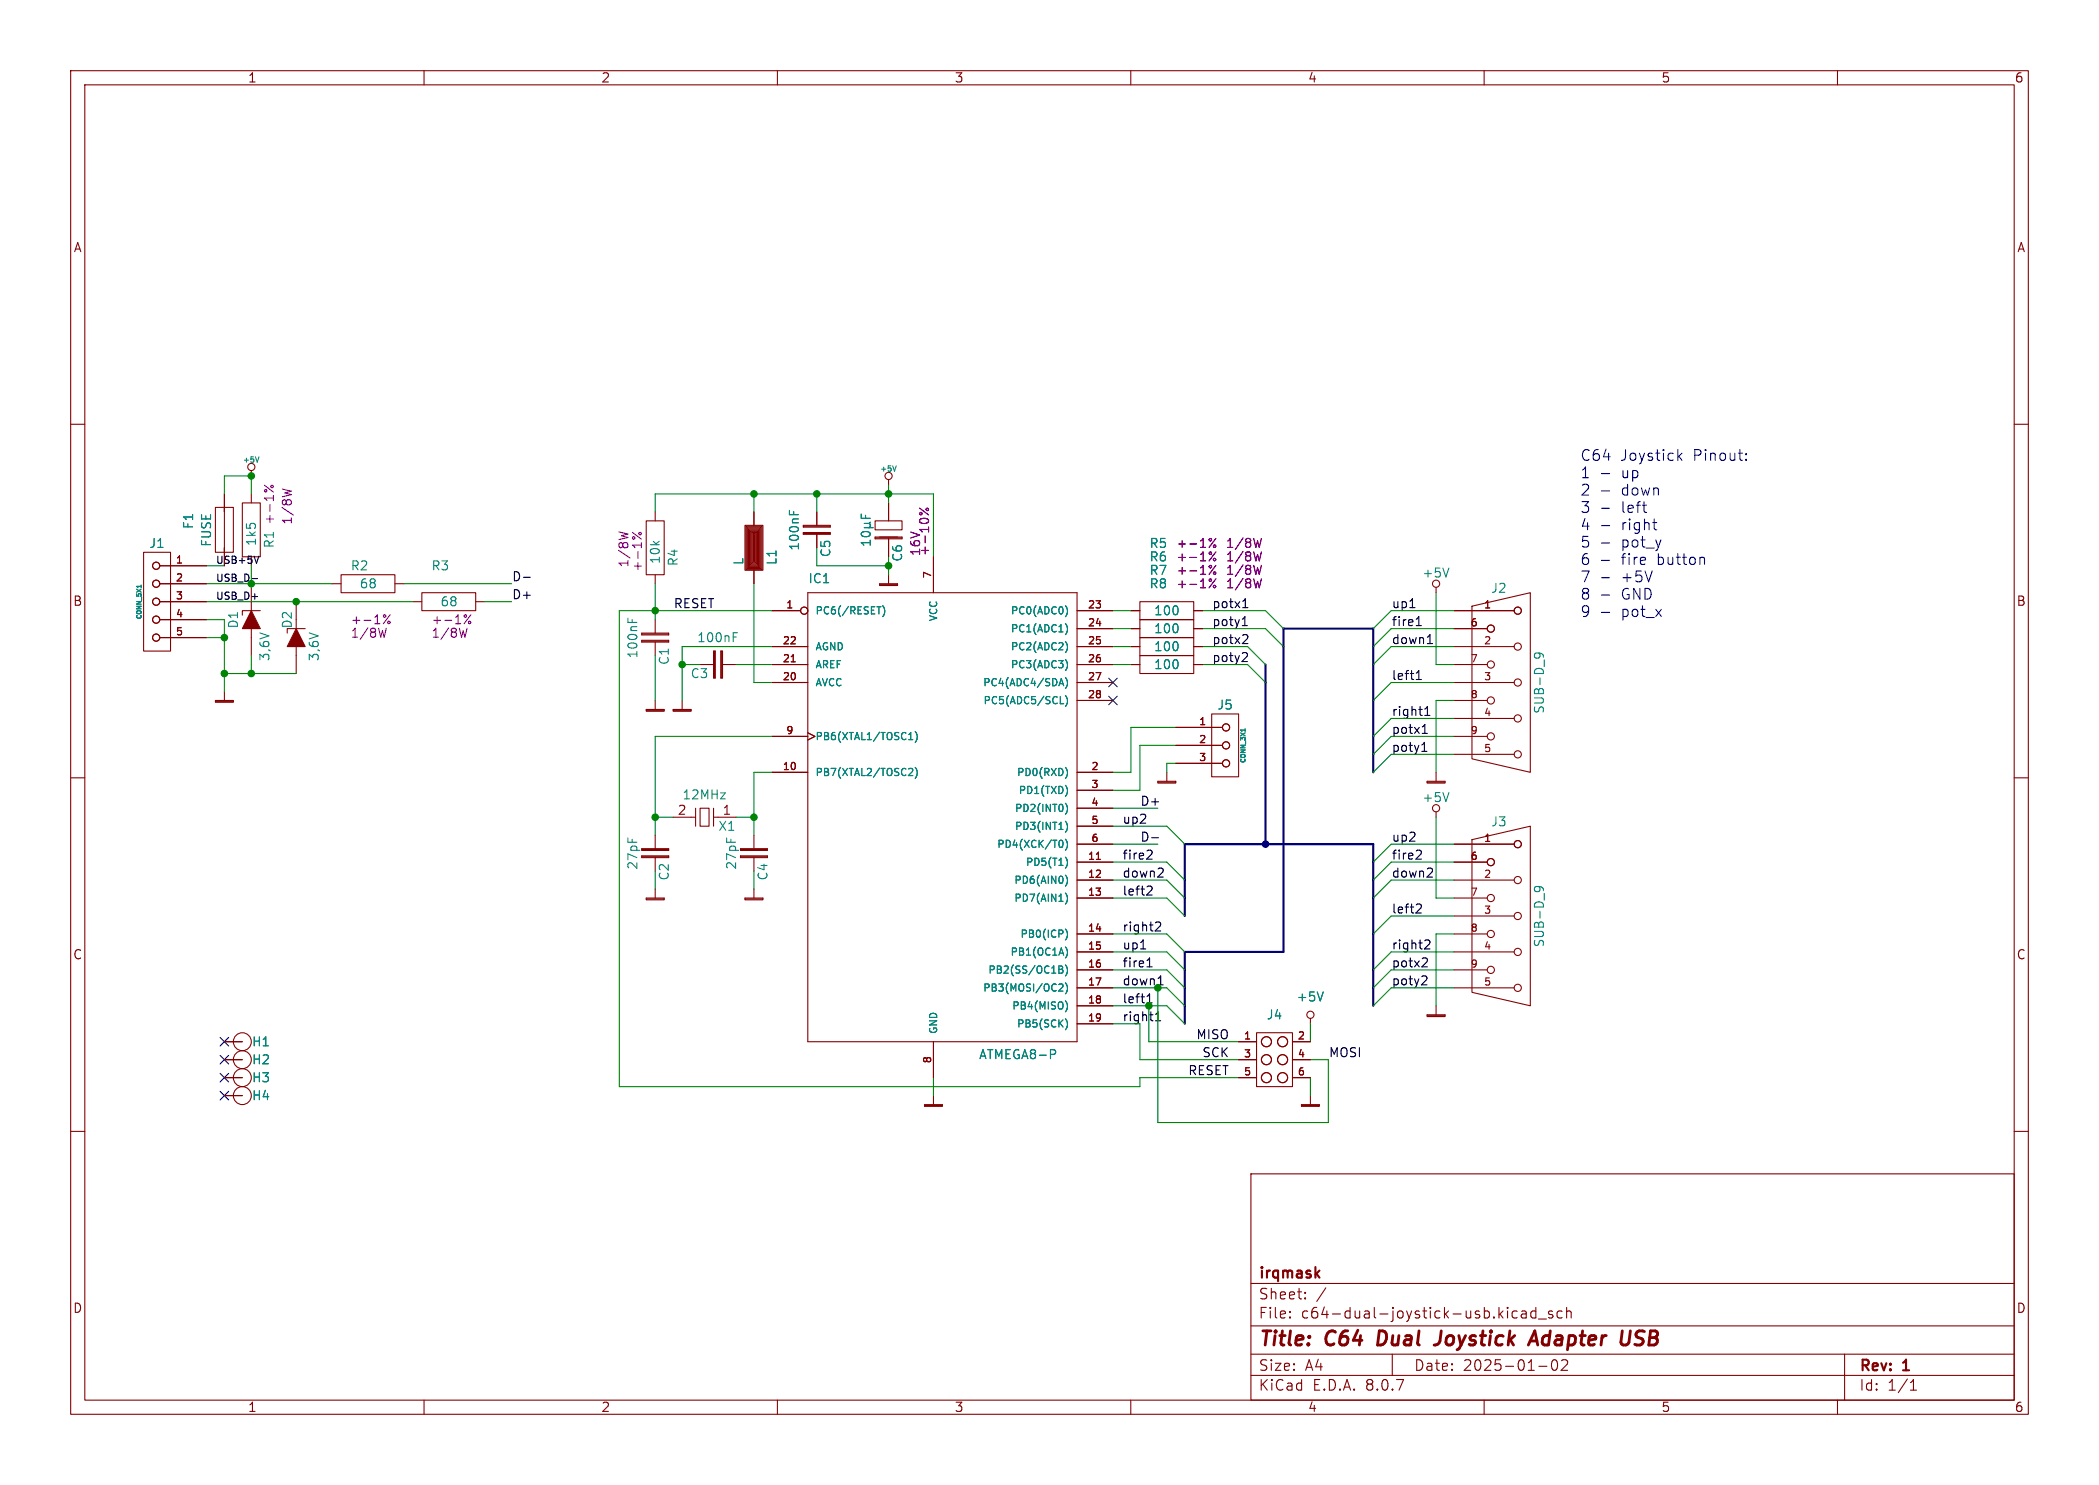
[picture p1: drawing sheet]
<svg xmlns="http://www.w3.org/2000/svg" width="297mm" height="210mm" viewBox="0 0 297 210" stroke-linecap="round" stroke-linejoin="round" font-family="sans-serif">
<g fill="none" stroke="#840000" stroke-width=".15">
<path d="M10 10h277v190h-277zM12 12h273v186h-273zM60 10v2M110 10v2M160 10v2M210 10v2M260 10v2M10 60h2M20.3 78.1h3.8v14h-3.8zM30.5 71.8h2.5v6.3h-2.5zM31.7 71.8v6.3M31.7 69.9v2.5"/>
<path d="M31.7 77.5v2.5M34.3 71.1h2.5v7.6h-2.5zM35.6 66.5v.8M35.6 69.9v1.2M91.4 73.7h2.6v7.6h-2.6zM92.7 72.4v1.3M105.4 74.3h2.5v6.3h-2.5zM105.5 74.4h2.3v6.1h-2.3zM105.7 74.5h2v5.9h-2zM105.8 74.7h1.8v5.6h-1.8zM105.9 74.8h1.5v5.3h-1.5zM106 74.9h1.3v5.1h-1.3z"/>
<path d="M106.2 75.1h1v4.8h-1zM106.3 75.2h.8v4.6h-.8zM106.4 75.3h.5v4.3h-.5zM106.6 75.4h.2v4.1h-.2zM106.7 75.6v3.8zM106.7 72.4v1.9M113.7 74.4h3.8M113.7 74.3h3.8v.2h-3.8M113.7 75.3h3.8v.3h-3.8M113.7 75.4h3.8M115.6 72.4v1.9M115.6 75.6v1.9"/>
<path d="M123.8 73.7h3.8v1.2h-3.8zM123.8 75.9h3.8v.3h-3.8zM123.8 76.1h3.8M124.5 75.9h2.5M125.7 67.8v.8M125.7 71.1v2.6M125.7 76.2v2.5M132.1 78.7v5.1M285 60h2M22.6 82.6h6.6M22.6 85.1h6.6M22.6 80h6.6"/>
<path d="M22.6 87.6h6.6M22.6 90.2h6.6M30.5 99.2h2.5M30.5 99.1h2.5v.2h-2.5zM31.7 97.8v1.3M35.6 88.9v3.8M35.6 82.6v3.8M36.8 86.4h-2.5v.6M41.9 91.4v3.9M41.9 85.1v2.5M43.2 88.9h-2.6v.6M47 82.6h1.3"/>
<path d="M48.3 81.3h7.6v2.5h-7.6zM55.9 82.6h1.2M58.4 85.1h1.3M59.7 83.8h7.6v2.6h-7.6zM67.3 85.1h1.3M90.8 89.7h3.8M90.8 89.5h3.8v.3h-3.8M90.8 90.6h3.8v.2h-3.8M90.8 90.7h3.8M92.7 99.1v1.2M92.7 81.3v1.3M92.7 87.6v1.9"/>
<path d="M92.7 90.8v1.9M96.5 99.1v1.2M99.1 94h1.9M101 92.1h.2v3.8h-.2zM101.1 92.1v3.8M102 92.1h.2v3.8h-.2zM102.1 92.1v3.8M102.2 94h1.9M106.7 80.6v2M109.2 86.4h4.1M109.2 96.5h5.1M109.2 94h5.1"/>
<path d="M109.2 91.4h5.1M112 93.6h.5M114.3 83.8h38.1v63.5h-38.1zM124.5 82.7h2.5M124.5 82.6h2.5v.2h-2.5zM125.7 81.3v1.3M152.4 86.4h5.1M152.4 96.5h5.1M152.4 94h5.1M152.4 91.4h5.1M152.4 88.9h5.1M152.4 99.1h5.1"/>
<path d="M160 86.4h1.3M160 94h1.3M160 91.4h1.3M160 88.9h1.3M161.3 92.7h7.6v2.6h-7.6zM161.3 85.1h7.6v2.5h-7.6zM161.3 87.6h7.6v2.6h-7.6zM161.3 90.2h7.6v2.5h-7.6zM168.9 86.4h1.3M168.9 94h1.3M168.9 91.4h1.3M168.9 88.9h1.3"/>
<path d="M203.2 83.1v.7M205.7 86.4h8.5M205.7 96.5h8.5M205.7 94h4.7M205.7 91.4h8.5M205.7 88.9h4.7M205.7 99.1h4.7M208.3 85.7l8.2-1.9v25.4l-8.2-1.9zM10 110h2M91.4 100.5h2.6M91.4 100.3h2.6v.3h-2.6zM92.7 118.1v1.9"/>
<path d="M95.2 100.5h2.6M95.2 100.3h2.6v.3h-2.6zM95.2 115.6h3.2M98.4 114.3v2.5M99.1 114.3h1.2v2.5h-1.2zM101 115.6h3.1M101 114.3v2.5M106.7 118.1v1.9M109.2 109.2h5.1M109.2 104.1h5.1M114.3 103.6l1 .5-1 .5M152.4 109.2h5.1"/>
<path d="M152.4 111.8h5.1M152.4 114.3h5.1M152.4 116.8h5.1M152.4 119.4h5.1M163.8 110.6h2.6M163.8 110.5h2.6v.2h-2.6zM165.1 109.2v1.3M166.4 102.9h6.6M166.4 105.4h6.6M166.4 108h6.6M171.4 101h3.9v8.9h-3.9zM201.9 110.6h2.6"/>
<path d="M201.9 110.5h2.6v.2h-2.6zM203.2 109.2v1.3M203.2 114.8v.8M205.7 119.4h8.5M205.7 104.1h4.7M205.7 101.6h8.5M205.7 106.7h8.5M208.3 118.7l8.2-1.9v25.4l-8.2-1.9zM285 110h2M90.8 120.1h3.8M90.8 120h3.8v.3h-3.8M90.8 121h3.8v.3h-3.8"/>
<path d="M90.8 121.2h3.8M91.4 127.1h2.6M91.4 127h2.6v.3h-2.6zM92.7 125.7v1.3M92.7 121.3v1.9M104.8 120.1h3.8M104.8 120h3.8v.3h-3.8M104.8 121h3.8v.3h-3.8M104.8 121.2h3.8M105.4 127.1h2.5M105.4 127h2.5v.3h-2.5zM106.7 125.7v1.3"/>
<path d="M106.7 121.3v1.9M152.4 121.9h5.1M152.4 124.5h5.1M152.4 127h5.1M152.4 132.1h5.1M152.4 134.6h5.1M152.4 137.2h5.1M152.4 139.7h5.1M155.1 121.5h.6M205.7 121.9h4.7M205.7 124.5h8.5M205.7 127h4.7"/>
<path d="M205.7 132.1h4.7M205.7 134.6h8.5M205.7 137.2h4.7M205.7 139.7h8.5M205.7 129.5h8.5M31.7 147.3h2.6M31.7 149.9h2.6M31.7 152.4h2.6M31.7 154.9h2.6M130.8 156.3h2.5M130.8 156.2h2.5v.3h-2.5zM132.1 154.9v1.3"/>
<path d="M132.1 147.3v5.1M152.4 142.2h5.1M152.4 144.8h5.1M175.3 147.3h2.5M175.3 149.9h2.5M175.3 152.4h2.5M177.8 146.1h5.1v7.6h-5.1zM182.9 147.3h2.5M182.9 149.9h2.5M182.9 152.4h2.5M184.1 156.3h2.6M184.1 156.2h2.6v.3h-2.6z"/>
<path d="M185.4 144v.8M185.4 154.9v1.3M201.9 143.6h2.6M201.9 143.5h2.6v.3h-2.6zM203.2 142.2v1.3M10 160h2M177 166h108v32h-108zM285 160h2M60 198v2M110 198v2M160 198v2M177 194.5h108"/>
<path d="M177 191.5h108M177 187.5h108M177 181.5h108M182.5 186.3h.1l-.1 .1M182.5 186.3v.1M182.5 185.5v.1M182.5 185.5h.1l-.1 .1M184.7 183.6v.1M184.7 183.6h-.1l.1 .1M184.7 182.8v.1M184.7 182.8h-.1l.1 .1M187.6 182.1l-1.3 2"/>
<path d="M197 191.5v3M210 198v2M214.1 186.3l.1 .1 .5-.1M214.1 185.5l.1-.1 .5 .1M215.3 185.5l.2-.1 .4 .1 .1 .9M216 185.8h-.5a.29 .29 0 0 0-.3 .3 .29 .29 0 0 0 .3 .3l.5-.1M217.3 185.5l-.4-.1-.3 .3v.4l.1 .2 .2 .1 .4-.1M217.3 184.9v1.5M217.7 186.5h1.1M217.7 193.2h1.2M219.7 185.5l-.4-.1-.2 .2 .1 .2 .5 .2v.1v.2l-.2 .1-.4-.1M219.7 192.4a1.02 1.02 0 0 0 .2 1.4h.1a.91 .91 0 0 0 .2-1.4"/>
<path d="M221 185.5l-.4-.1-.3 .3v.4l.2 .2 .1 .1 .4-.1M221.7 185.5a.37 .37 0 0 1 .6 .1v.8M221.7 184.9v1.5M221.7 192.4l.1 .2-.1 .3-.8 .9h.9M260 198v2M261 191.5v6.5M270.3 196.6h.9M270.3 195.5l.4-.4v1.5"/>
<circle cx="35.6" cy="66" r=".51"/>
<circle cx="125.7" cy="67.3" r=".51"/>
<circle cx="22.1" cy="80" r=".51"/>
<circle cx="22.1" cy="85.1" r=".51"/>
<circle cx="22.1" cy="82.6" r=".51"/>
<circle cx="22.1" cy="90.2" r=".51"/>
<circle cx="22.1" cy="87.6" r=".51"/>
<circle cx="113.8" cy="86.4" r=".51"/>
<circle cx="203.2" cy="82.6" r=".51"/>
<circle cx="210.9" cy="94" r=".51"/>
<circle cx="210.9" cy="99.1" r=".51"/>
<circle cx="210.9" cy="88.9" r=".51"/>
<circle cx="214.8" cy="86.4" r=".51"/>
<circle cx="214.8" cy="96.5" r=".51"/>
<circle cx="214.8" cy="91.4" r=".51"/>
<circle cx="173.5" cy="102.9" r=".51"/>
<circle cx="173.5" cy="105.4" r=".51"/>
<circle cx="173.5" cy="108" r=".51"/>
<circle cx="203.2" cy="114.3" r=".51"/>
<circle cx="210.9" cy="104.1" r=".51"/>
<circle cx="214.8" cy="119.4" r=".51"/>
<circle cx="214.8" cy="106.7" r=".51"/>
<circle cx="214.8" cy="101.6" r=".51"/>
<circle cx="210.9" cy="121.9" r=".51"/>
<circle cx="210.9" cy="127" r=".51"/>
<circle cx="210.9" cy="132.1" r=".51"/>
<circle cx="210.9" cy="137.2" r=".51"/>
<circle cx="214.8" cy="124.5" r=".51"/>
<circle cx="214.8" cy="139.7" r=".51"/>
<circle cx="214.8" cy="129.5" r=".51"/>
<circle cx="214.8" cy="134.6" r=".51"/>
<circle cx="34.3" cy="152.4" r="1.27"/>
<circle cx="34.3" cy="149.9" r="1.27"/>
<circle cx="34.3" cy="154.9" r="1.27"/>
<circle cx="34.3" cy="147.3" r="1.27"/>
<circle cx="179.2" cy="152.4" r=".71"/>
<circle cx="179.2" cy="149.9" r=".71"/>
<circle cx="179.2" cy="147.3" r=".71"/>
<circle cx="181.5" cy="149.9" r=".71"/>
<circle cx="181.5" cy="152.4" r=".71"/>
<circle cx="181.5" cy="147.3" r=".71"/>
<circle cx="185.4" cy="143.5" r=".51"/>
</g>
<path d="M195.2 188.2l-.3 2h.5M203.9 188.2l-.1 1.4a.74 .74 0 0 1-.9 .6M216.5 189.6h1M217.2 188.2l.4 2M231.3 190.1l.8 .1M231.9 188.2a.49 .49 0 0 0-.4 .4 .49 .49 0 0 0 .3 .6l.4 .1" fill="none" stroke="#840000" stroke-width=".4"/>
<g fill="none" stroke="#008484" stroke-width=".15">
<path d="M36.6 64.6l-.2 .8M111.7 72.2v.6M112.3 72.4v.4M121.9 72.7v.6h1.2M121.9 75.4a.84 .84 0 0 1 1.2 .1 .69 .69 0 0 1-1.1 .3l-.1-.2zM122.3 74.6h1.3M122.3 74h.7M122.5 72.9v.4M123 74l.1 .2v.2l-.1 .2M123.1 76.4v.7M123.1 76.7h-1.2l.3 .4M123.1 73.8l-.1 .2"/>
<path d="M126.8 65.9l-.2 .7M20 82.7v.4M88.8 87.4v.6M89.4 87.6v.4M103.7 90.1h.5M103.7 89.5h.7M124.1 85.8h.6M124.9 85.7a1.17 1.17 0 0 1 0 1.5M149.8 97l.4-1 .3 1M149.9 96.7h.5M150 99.5h.5M150.8 85.7a1.17 1.17 0 0 1 0 1.5"/>
<path d="M150.8 88.2a1.17 1.17 0 0 1 0 1.5M150.8 90.7a1.17 1.17 0 0 1 0 1.6M150.8 93.3a1.17 1.17 0 0 1 0 1.5M150.8 95.8a1.17 1.17 0 0 1 0 1.6M150.8 98.4a1.17 1.17 0 0 1 0 1.5M205 80.3l-.4 1.3M217.7 92.3l.2 .3v.2l-.2 .3M218.4 93a.5 .5 0 0 0-.6-.7h-.4l-.2 .2-.1 .3 .3 .3M128.6 104.6h.6M128.7 103.8l.2-.2v1M128.7 108.7h.4l.1 .3-.7 .7h.7M129.5 108.5a1.17 1.17 0 0 1 0 1.6"/>
<path d="M129.5 103.4a1.17 1.17 0 0 1 0 1.6M150 118.9l.1-.1a.54 .54 0 0 1 .3 .5 .54 .54 0 0 1-.3 .5h-.1M150.8 113.6a1.17 1.17 0 0 1 0 1.5M150.8 116.1a1.17 1.17 0 0 1 0 1.6M150.8 118.7a1.17 1.17 0 0 1 0 1.5M150.8 108.6a1.19 1.19 0 0 1 0 1.4M150.9 111.3l.1 .4-.1 .7M176.2 103.1v.3M205 112.1l-.4 1.3M149.8 136.6l.5 .1 .1 .2-.2 .2M149.8 137.1h.4M149.9 139.2l.3-.1 .2 .3-.6 .8h.6"/>
<path d="M150.2 137.1l.2 .2v.2l-.6 .1M150.8 121.2a1.17 1.17 0 0 1 0 1.6M150.8 123.8a1.17 1.17 0 0 1 0 1.5M150.8 126.3a1.17 1.17 0 0 1 0 1.5M150.8 131.4a1.17 1.17 0 0 1 0 1.5M150.8 133.9a1.17 1.17 0 0 1 0 1.6M150.8 136.5a1.17 1.17 0 0 1 0 1.5M150.8 139a1.17 1.17 0 0 1 0 1.5M217.7 125.4l.2 .2v.3l-.2 .2M218.4 126a.5 .5 0 0 0-.6-.6h-.4l-.2 .1-.1 .4 .3 .2M149.1 148.4l.3 .3-.1 .3-.2 .1M150.8 141.5a1.17 1.17 0 0 1 0 1.6"/>
<path d="M150.8 144.1a1.17 1.17 0 0 1 0 1.5M187.2 140.3l-.4 1.2"/>
</g>
<g fill="none" stroke="#840084" stroke-width=".15">
<path d="M37.4 68.6l1.3 1M39.9 69.2l1.3 .3-.9 .2M87.6 75.2l1.2 .3-.9 .3M89.5 75.3l1.2 1M89.7 75.9l.1 .2-.1 .2M130.1 71.9l1.3 .9M172 76.1l-.9 1.3M172 78l-.9 1.3M172 80l-.9 1.2M178.5 76.1l-.3 1.3-.3-.9M178.5 78l-.3 1.3-.3-.9M178.5 80l-.3 1.2-.3-.9"/>
<path d="M54.7 88.8l-.3 1.3-.3-.9M55.2 86.9l-1 1.3M66.1 88.8l-.3 1.3-.3-.9M66.6 86.9l-.9 1.3M172 81.9l-.9 1.2M178.5 81.9l-.3 1.2-.3-.9"/>
<circle cx="37.6" cy="69.4" r=".18"/>
<circle cx="38.5" cy="68.8" r=".18"/>
<circle cx="90.6" cy="75.5" r=".18"/>
<circle cx="130.3" cy="72.6" r=".18"/>
<circle cx="131.2" cy="72" r=".18"/>
<circle cx="171.3" cy="76.3" r=".18"/>
<circle cx="171.3" cy="78.2" r=".18"/>
<circle cx="171.9" cy="79.1" r=".18"/>
<circle cx="171.9" cy="77.2" r=".18"/>
<circle cx="54.4" cy="87.1" r=".18"/>
<circle cx="55" cy="88" r=".18"/>
<circle cx="65.9" cy="87.1" r=".18"/>
<circle cx="66.5" cy="88" r=".18"/>
<circle cx="171.3" cy="82" r=".18"/>
<circle cx="171.3" cy="80.1" r=".18"/>
<circle cx="171.9" cy="81" r=".18"/>
<circle cx="171.9" cy="83" r=".18"/>
</g>
<g fill="#840000" stroke="#840000" stroke-width=".15">
<path d="M41.9 88.9l1.3 2.5h-2.6z"/>
<path d="M35.6 86.4l1.2 2.5h-2.5z"/>
</g>
<g fill="none" stroke="#000" stroke-width=".15">
<path d="M36.6 78.7l-.3 1M35.7 81.8h.7M74.1 81.6h.9M175.8 88.5h.7M175.8 85.9h.8M176 85l.2-.3v1.2M176 89.7l.4 .1 .2 .3-.1 .2-.7 .7h.8M176 87.4l.1-.2v1.3M176.3 92.3l.2 .2-.1 .3-.7 .8h.8M199.5 85.9h.7M200.4 96.1h.7M200.4 95.2l.4-.4v1.3"/>
<path d="M200.4 88.5h.7M200.5 87.5l.3-.3v1.3M202 91h.7M202.2 89.9l.1-.2v1.3M163 118.5h.9M201.2 106.3h.7M201.2 103.7h.8M201.4 102.7l.2-.3v1.3M201.4 105.2l.1-.2v1.3M201.6 101.2h.7M201.6 100.3l.4-.4v1.3M161.4 134.2h.7"/>
<path d="M162.3 136.7h.7M162.4 135.8l.3-.3v1.2M162.5 125.3l.4 .1 .1 .3v.2l-.8 .7h.8M162.5 120.2l.4 .1 .1 .3v.2l-.8 .7h.8M163.7 130.4h.4l.1 .3v.2l-.8 .8h.8M163.9 139.3h.7M164.1 138.2l.1-.2v1.3M164.5 122.8l.1 .2-.1 .3-.7 .7h.8M200.6 127.8l.4 .1 .1 .3v.2l-.8 .7h.8M200.6 120.2l.4 .1 .1 .3v.2l-.8 .7h.8M201.4 135.5h.4l.2 .3-.1 .2-.7 .7h.8M201.7 138l.2 .2-.1 .4-.7 .7h.8"/>
<path d="M201.8 132.9l.4 .1 .1 .3v.2l-.8 .7h.8M202.6 122.8l.1 .2-.1 .3-.7 .7h.8M162.3 141.8h.7M162.3 140.9l.4-.4v1.3M163.5 144.4h.7M163.5 143.4l.4-.3v1.3"/>
</g>
<g fill="none" stroke="#0000c2" stroke-width=".15">
<path d="M226.6 67h1.2M226.6 69.4h1.2M226.6 71.9h1.2M226.6 74.3h1.2M226.6 76.8h1.2M226.6 79.2h1.2M233.9 73.9h.5M234.3 74.9h.1M237.6 64.5l.4 .6M238 64.1l-.6 .6M241.1 78.9l.1 .9M247.1 65v.1"/>
<path d="M247.1 65h-.1l.1 .1M247.1 64.2v.1M247.1 64.2h-.1l.1 .1M226.6 81.7h1.2M226.6 84.2h1.2M226.6 86.6h1.2"/>
</g>
<path d="M179.1 94v25.4M194.3 109.2v-20.3h-12.7v45.7h-14v10.2M167.6 129.5v-10.1h26.7v22.8" fill="none" stroke="#000084" stroke-width=".3"/>
<g fill="none" stroke="#008400" stroke-width=".15">
<path d="M31.7 69.9v-2.6h3.9v2.6M92.7 72.4v-2.5h39.4v8.8M106.7 69.9v2.5M115.6 69.9v2.5M115.6 77.5v2.5h10.1M125.7 68.6v2.5M125.7 78.7v2.6M29.2 85.1h29.2M29.2 87.6h2.5v10.2M29.2 90.2h2.5M29.2 82.6h17.8M29.2 80h2.5"/>
<path d="M31.7 95.3h10.2M35.6 80v2.6M35.6 92.7v2.6M57.1 82.6h15.3M68.6 85.1h3.8M92.7 82.6v5M92.7 92.7v6.4M96.5 94h2.6M104.1 94h5.1M106.7 82.6v13.9h2.5M109.2 91.4h-12.7v7.7M109.2 86.4h-21.6v67.3h73.7v-1.3h14"/>
<path d="M157.5 91.4h2.5M157.5 94h2.5M157.5 88.9h2.5M157.5 86.4h2.5M170.2 91.4h6.3l2.6 2.6M170.2 94h6.3l2.6 2.5M170.2 88.9h8.9l2.5 2.5M170.2 86.4h8.9l2.5 2.5M203.2 83.8v10.2h2.5M205.7 91.4h-8.9l-2.5 2.6M205.7 88.9h-8.9l-2.5 2.5M205.7 86.4h-8.9l-2.5 2.5"/>
<path d="M205.7 99.1h-2.5v10.1M205.7 96.5h-8.9l-2.5 2.6M92.7 115.6h2.5M104.1 115.6h2.6M109.2 104.1h-16.5v14M109.2 109.2h-2.5v8.9M157.5 119.4h6.3M157.5 116.8h7.6l2.5 2.6M157.5 114.3h6.3M166.4 108h-1.3v1.2M166.4 102.9h-6.4v6.3h-2.5M166.4 105.4h-5.1v6.4h-3.8"/>
<path d="M203.2 115.6v11.4h2.5M205.7 119.4h-8.9l-2.5 2.5M205.7 106.7h-8.9l-2.5 2.5M205.7 104.1h-8.9l-2.5 2.6M205.7 101.6h-8.9l-2.5 2.5M92.7 123.2v2.5M106.7 123.2v2.5M157.5 121.9h7.6l2.5 2.6M157.5 124.5h7.6l2.5 2.5M157.5 132.1h7.6l2.5 2.5M157.5 134.6h7.6l2.5 2.6M157.5 127h7.6l2.5 2.5"/>
<path d="M157.5 137.2h7.6l2.5 2.5M157.5 139.7h7.6l2.5 2.5M163.8 139.7v19.1h24.2v-8.9h-2.6M205.7 121.9h-8.9l-2.5 2.6M205.7 132.1h-2.5v10.1M205.7 129.5h-8.9l-2.5 2.6M205.7 124.5h-8.9l-2.5 2.5M205.7 134.6h-8.9l-2.5 2.6M205.7 137.2h-8.9l-2.5 2.5M205.7 139.7h-8.9l-2.5 2.5M132.1 152.4v2.5M157.5 144.8h3.8v5.1h14"/>
<path d="M157.5 142.2h7.6l2.5 2.6M162.6 142.2v5.1h12.7M185.4 144.8v2.5M185.4 152.4v2.5"/>
</g>
<path d="M156.9 98.5l1.2 1.2M156.9 95.9l1.2 1.2M158.1 98.5l-1.2 1.2M158.1 95.9l-1.2 1.2M31.1 149.3l1.3 1.2M31.1 151.8l1.3 1.2M31.1 154.3l1.3 1.2M31.1 146.7l1.3 1.2M32.4 149.3l-1.3 1.2M32.4 151.8l-1.3 1.2M32.4 154.3l-1.3 1.2M32.4 146.7l-1.3 1.2" fill="none" stroke="#000084" stroke-width=".15"/>
<g fill="#008400" stroke="#008400" stroke-width=".15">
<circle cx="106.7" cy="69.9" r=".46"/>
<circle cx="92.7" cy="86.4" r=".46"/>
<circle cx="96.5" cy="94" r=".46"/>
<circle cx="115.6" cy="69.9" r=".46"/>
<circle cx="31.7" cy="95.3" r=".46"/>
<circle cx="35.6" cy="67.3" r=".46"/>
<circle cx="35.6" cy="95.3" r=".46"/>
<circle cx="31.7" cy="90.2" r=".46"/>
<circle cx="41.9" cy="85.1" r=".46"/>
<circle cx="162.6" cy="142.2" r=".46"/>
<circle cx="163.8" cy="139.7" r=".46"/>
<circle cx="106.7" cy="115.6" r=".46"/>
<circle cx="125.7" cy="69.9" r=".46"/>
<circle cx="125.7" cy="80" r=".46"/>
<circle cx="92.7" cy="115.6" r=".46"/>
</g>
<circle cx="179.1" cy="119.4" r=".46" fill="#000084" stroke="#000084" stroke-width=".15"/>
<g font-size="2.8" fill="#840000">
<text x="178" y="190.9">Title:</text>
<text x="187.7" y="190.9">C64</text>
<text x="195.8" y="190.9">Dual</text>
<text x="204.8" y="190.9">Joystick</text>
<text x="219" y="190.9">Adapter</text>
<text x="232.6" y="190.9">USB</text>
</g>
<g font-size="2.1" fill="#0000c2">
<text x="223.5" y="65.3">C64</text>
<text x="229.3" y="65.3">Joystick</text>
<text x="239.6" y="65.3">Pinout:</text>
<text x="223.5" y="67.8">1</text>
<text x="223.5" y="70.2">2</text>
<text x="229.5" y="67.8">up</text>
<text x="229.5" y="70.2">down</text>
<text x="223.5" y="72.7">3</text>
<text x="223.5" y="75.1">4</text>
<text x="223.5" y="77.6">5</text>
<text x="229.5" y="72.7">left</text>
<text x="229.5" y="75.1">right</text>
<text x="229.5" y="77.6">pot_y</text>
<text x="223.5" y="80">6</text>
<text x="223.5" y="82.5">7</text>
<text x="229.5" y="80">fire</text>
<text x="229.5" y="82.5">+5V</text>
<text x="234.6" y="80">button</text>
<text x="223.5" y="84.9">8</text>
<text x="223.5" y="87.4">9</text>
<text x="229.5" y="84.9">GND</text>
<text x="229.5" y="87.4">pot_x</text>
</g>
<g font-size="2.1" fill="#840000">
<text x="178" y="184">Sheet:</text>
<text x="178" y="181.2">irqmask</text>
<text x="178" y="186.7">File:</text>
<text x="184.1" y="186.7">c64-dual-joystick-usb.kicad_sch</text>
<text x="178" y="196.9">KiCad</text>
<text x="178" y="194.1">Size:</text>
<text x="184.7" y="194.1">A4</text>
<text x="185.7" y="196.9">E.D.A.</text>
<text x="193.3" y="196.9">8.0.7</text>
<text x="200" y="194.1">Date:</text>
<text x="207" y="194.1">2025-01-02</text>
<text x="263" y="194.3">Rev:</text>
<text x="263" y="196.9">Id:</text>
<text x="267.1" y="196.9">1/1</text>
<text x="269.4" y="194.3">1</text>
</g>
<g font-size="1.8" fill="#840000">
<text x="35" y="11.9">1</text>
<text x="85" y="11.9">2</text>
<text x="135" y="11.9">3</text>
<text x="185" y="11.9">4</text>
<text x="235" y="11.9">5</text>
<text x="285" y="11.9">6</text>
<text x="10.3" y="35.9">A</text>
<text x="285.3" y="35.9">A</text>
<text x="10.3" y="85.9">B</text>
<text x="285.3" y="85.9">B</text>
<text x="95.8" y="115.3">2</text>
<text x="102.2" y="115.3">1</text>
<text x="10.3" y="135.9">C</text>
<text x="285.3" y="135.9">C</text>
<text x="10.3" y="185.9">D</text>
<text x="285.3" y="185.9">D</text>
<text x="35" y="199.9">1</text>
<text x="85" y="199.9">2</text>
<text x="135" y="199.9">3</text>
<text x="185" y="199.9">4</text>
<text x="235" y="199.9">5</text>
<text x="285" y="199.9">6</text>
</g>
<g font-size="1.8" fill="#008484">
<text x="21" y="77.7">J1</text>
<text x="27.5" y="74.9" transform="rotate(-90 27.5 74.9)">F1</text>
<text x="30.1" y="77.4" transform="rotate(-90 30.1 77.4)">FUSE</text>
<text x="36.4" y="77.3" transform="rotate(-90 36.4 77.3)">1k5</text>
<text x="113.3" y="78" transform="rotate(-90 113.3 78)">100nF</text>
<text x="162.6" y="77.7">R5</text>
<text x="49.5" y="80.9">R2</text>
<text x="50.8" y="83.4">68</text>
<text x="61" y="80.9">R3</text>
<text x="93.6" y="79.9" transform="rotate(-90 93.6 79.9)">10k</text>
<text x="96.1" y="80.2" transform="rotate(-90 96.1 80.2)">R4</text>
<text x="105.4" y="80" transform="rotate(-90 105.4 80)">L</text>
<text x="110.1" y="80" transform="rotate(-90 110.1 80)">L1</text>
<text x="114.3" y="82.7">IC1</text>
<text x="117.7" y="78.9" transform="rotate(-90 117.7 78.9)">C5</text>
<text x="127.9" y="79.5" transform="rotate(-90 127.9 79.5)">C6</text>
<text x="162.6" y="83.4">R8</text>
<text x="162.6" y="79.6">R6</text>
<text x="162.6" y="81.5">R7</text>
<text x="201.2" y="81.9">+5V</text>
<text x="33.9" y="89" transform="rotate(-90 33.9 89)">D1</text>
<text x="41.5" y="89" transform="rotate(-90 41.5 89)">D2</text>
<text x="62.2" y="86">68</text>
<text x="163.2" y="87.2">100</text>
<text x="163.2" y="89.8">100</text>
<text x="210.9" y="84">J2</text>
<text x="38.3" y="93.6" transform="rotate(-90 38.3 93.6)">3,6V</text>
<text x="45.3" y="93.6" transform="rotate(-90 45.3 93.6)">3,6V</text>
<text x="90.4" y="93.2" transform="rotate(-90 90.4 93.2)">100nF</text>
<text x="94.8" y="94.1" transform="rotate(-90 94.8 94.1)">C1</text>
<text x="98.6" y="91">100nF</text>
<text x="163.2" y="94.8">100</text>
<text x="163.2" y="92.3">100</text>
<text x="97.6" y="96.1">C3</text>
<text x="172.2" y="100.6">J5</text>
<text x="218.7" y="101" transform="rotate(-90 218.7 101)">SUB-D_9</text>
<text x="96.5" y="113.3">12MHz</text>
<text x="201.2" y="113.6">+5V</text>
<text x="101.6" y="117.7">X1</text>
<text x="210.9" y="117.1">J3</text>
<text x="90.4" y="123.1" transform="rotate(-90 90.4 123.1)">27pF</text>
<text x="94.8" y="124.6" transform="rotate(-90 94.8 124.6)">C2</text>
<text x="104.4" y="123.1" transform="rotate(-90 104.4 123.1)">27pF</text>
<text x="108.8" y="124.6" transform="rotate(-90 108.8 124.6)">C4</text>
<text x="218.7" y="134.1" transform="rotate(-90 218.7 134.1)">SUB-D_9</text>
<text x="183.4" y="141.8">+5V</text>
<text x="35.6" y="148.2">H1</text>
<text x="138.4" y="150">ATMEGA8-P</text>
<text x="179.1" y="144.4">J4</text>
<text x="35.6" y="153.3">H3</text>
<text x="35.6" y="150.7">H2</text>
<text x="35.6" y="155.8">H4</text>
</g>
<g font-size="1.8" fill="#840084">
<text x="39" y="77.6" transform="rotate(-90 39 77.6)">R1 +-1%</text>
<text x="41.5" y="74.3" transform="rotate(-90 41.5 74.3)">1/8W</text>
<text x="166.4" y="77.7">+-1%</text>
<text x="173.4" y="77.7">1/8W</text>
<text x="89.1" y="80.3" transform="rotate(-90 89.1 80.3)">1/8W</text>
<text x="91" y="80.9" transform="rotate(-90 91 80.9)">+-1%</text>
<text x="130.4" y="78.7" transform="rotate(-90 130.4 78.7)">16V</text>
<text x="131.7" y="78.7" transform="rotate(-90 131.7 78.7)">+-10%</text>
<text x="166.4" y="83.4">+-1%</text>
<text x="166.4" y="79.6">+-1%</text>
<text x="166.4" y="81.5">+-1%</text>
<text x="173.4" y="83.4">1/8W</text>
<text x="173.4" y="79.6">1/8W</text>
<text x="173.4" y="81.5">1/8W</text>
<text x="49.5" y="88.5">+-1%</text>
<text x="61" y="88.5">+-1%</text>
<text x="49.5" y="90.4">1/8W</text>
<text x="61" y="90.4">1/8W</text>
</g>
<g font-size="1.8">
<text x="72.4" y="82.3">D-</text>
<text x="72.4" y="84.8">D+</text>
<text x="95.2" y="86.1">RESET</text>
<text x="171.4" y="86.1">potx1</text>
<text x="171.4" y="88.6">poty1</text>
<text x="196.8" y="88.6">fire1</text>
<text x="196.8" y="86.1">up1</text>
<text x="171.4" y="93.7">poty2</text>
<text x="171.4" y="91.2">potx2</text>
<text x="196.8" y="91.2">down1</text>
<text x="196.8" y="96.3">left1</text>
<text x="196.8" y="101.3">right1</text>
<text x="196.8" y="106.4">poty1</text>
<text x="196.8" y="103.9">potx1</text>
<text x="158.7" y="116.6">up2</text>
<text x="161.3" y="119.1">D-</text>
<text x="161.3" y="114">D+</text>
<text x="196.8" y="119.1">up2</text>
<text x="158.7" y="124.2">down2</text>
<text x="158.7" y="121.7">fire2</text>
<text x="196.8" y="124.2">down2</text>
<text x="196.8" y="121.7">fire2</text>
<text x="158.7" y="126.7">left2</text>
<text x="158.7" y="131.8">right2</text>
<text x="196.8" y="129.3">left2</text>
<text x="158.7" y="134.4">up1</text>
<text x="158.7" y="136.9">fire1</text>
<text x="196.8" y="134.4">right2</text>
<text x="196.8" y="136.9">potx2</text>
<text x="158.7" y="142">left1</text>
<text x="158.7" y="139.4">down1</text>
<text x="196.8" y="139.4">poty2</text>
<text x="158.7" y="144.5">right1</text>
<text x="169.2" y="147.1">MISO</text>
<text x="170" y="149.6">SCK</text>
<text x="188" y="149.6">MOSI</text>
<text x="168" y="152.1">RESET</text>
</g>
<g font-size="1.4" fill="#840000">
<text x="24.8" y="79.8">1</text>
<text x="24.8" y="82.3">2</text>
<text x="131.8" y="81.9" transform="rotate(-90 131.8 81.9)">7</text>
<text x="24.8" y="84.8">3</text>
<text x="24.8" y="87.4">4</text>
<text x="24.8" y="89.9">5</text>
<text x="111.1" y="86.1">1</text>
<text x="153.8" y="86.1">23</text>
<text x="153.8" y="88.6">24</text>
<text x="208" y="88.6">6</text>
<text x="209.9" y="86.1">1</text>
<text x="110.7" y="93.7">21</text>
<text x="110.7" y="91.2">22</text>
<text x="153.8" y="91.2">25</text>
<text x="153.8" y="93.7">26</text>
<text x="208" y="93.7">7</text>
<text x="209.9" y="91.2">2</text>
<text x="110.7" y="96.3">20</text>
<text x="153.8" y="96.3">27</text>
<text x="153.8" y="98.8">28</text>
<text x="208" y="98.8">8</text>
<text x="209.9" y="96.3">3</text>
<text x="209.9" y="101.3">4</text>
<text x="111.1" y="103.9">9</text>
<text x="169.6" y="102.6">1</text>
<text x="169.6" y="105.2">2</text>
<text x="169.6" y="107.7">3</text>
<text x="208" y="103.9">9</text>
<text x="209.9" y="106.4">5</text>
<text x="110.7" y="109">10</text>
<text x="154.3" y="109">2</text>
<text x="154.3" y="111.5">3</text>
<text x="154.3" y="114">4</text>
<text x="154.3" y="116.6">5</text>
<text x="154.3" y="119.1">6</text>
<text x="209.9" y="119.1">1</text>
<text x="153.8" y="121.7">11</text>
<text x="153.8" y="124.2">12</text>
<text x="208" y="121.7">6</text>
<text x="209.9" y="124.2">2</text>
<text x="153.8" y="126.7">13</text>
<text x="153.8" y="131.8">14</text>
<text x="208" y="126.7">7</text>
<text x="208" y="131.8">8</text>
<text x="209.9" y="129.3">3</text>
<text x="153.8" y="134.4">15</text>
<text x="153.8" y="136.9">16</text>
<text x="208" y="136.9">9</text>
<text x="209.9" y="134.4">4</text>
<text x="153.8" y="139.4">17</text>
<text x="153.8" y="142">18</text>
<text x="209.9" y="139.4">5</text>
<text x="153.8" y="144.5">19</text>
<text x="175.9" y="147.1">1</text>
<text x="175.9" y="149.6">3</text>
<text x="183.5" y="147.1">2</text>
<text x="183.5" y="149.6">4</text>
<text x="131.8" y="150.5" transform="rotate(-90 131.8 150.5)">8</text>
<text x="175.9" y="152.1">5</text>
<text x="183.5" y="152.1">6</text>
</g>
<g font-size="1.4">
<text x="30.5" y="79.8">USB+5V</text>
<text x="30.5" y="84.9">USB_D+</text>
</g>
<text font-size="1.4" fill="#008400" x="30.5" y="82.3">USB_D-</text>
<g font-size="1.4" fill="#008484">
<text x="115.3" y="87.1">PC6(/RESET)</text>
<text x="132.8" y="88" transform="rotate(-90 132.8 88)">VCC</text>
<text x="142.9" y="87.1">PC0(ADC0)</text>
<text x="142.9" y="89.6">PC1(ADC1)</text>
<text x="115.3" y="94.7">AREF</text>
<text x="115.3" y="92.2">AGND</text>
<text x="142.9" y="92.2">PC2(ADC2)</text>
<text x="142.9" y="94.7">PC3(ADC3)</text>
<text x="115.3" y="97.3">AVCC</text>
<text x="139" y="97.3">PC4(ADC4/SDA)</text>
<text x="139" y="99.8">PC5(ADC5/SCL)</text>
<text x="115.3" y="104.9">PB6(XTAL1/TOSC1)</text>
<text x="115.3" y="110">PB7(XTAL2/TOSC2)</text>
<text x="143.8" y="110">PD0(RXD)</text>
<text x="144" y="112.5">PD1(TXD)</text>
<text x="143.5" y="115">PD2(INT0)</text>
<text x="143.5" y="117.6">PD3(INT1)</text>
<text x="141" y="120.1">PD4(XCK/T0)</text>
<text x="143.4" y="125.2">PD6(AIN0)</text>
<text x="145" y="122.7">PD5(T1)</text>
<text x="143.4" y="127.7">PD7(AIN1)</text>
<text x="139.7" y="137.9">PB2(SS/OC1B)</text>
<text x="142.9" y="135.4">PB1(OC1A)</text>
<text x="144.3" y="132.8">PB0(ICP)</text>
<text x="139" y="140.4">PB3(MOSI/OC2)</text>
<text x="143.1" y="143">PB4(MISO)</text>
<text x="132.8" y="146.3" transform="rotate(-90 132.8 146.3)">GND</text>
<text x="143.8" y="145.5">PB5(SCK)</text>
</g>
<g font-size="1.1" fill="#008484">
<text x="34.2" y="65.6">+5V</text>
<text x="124.4" y="66.9">+5V</text>
</g>
<g font-size=".9" fill="#008484">
<text x="20.2" y="87.7" transform="rotate(-90 20.2 87.7)">CONN_5X1</text>
<text x="176.4" y="108" transform="rotate(-90 176.4 108)">CONN_3X1</text>
</g>
</svg>
